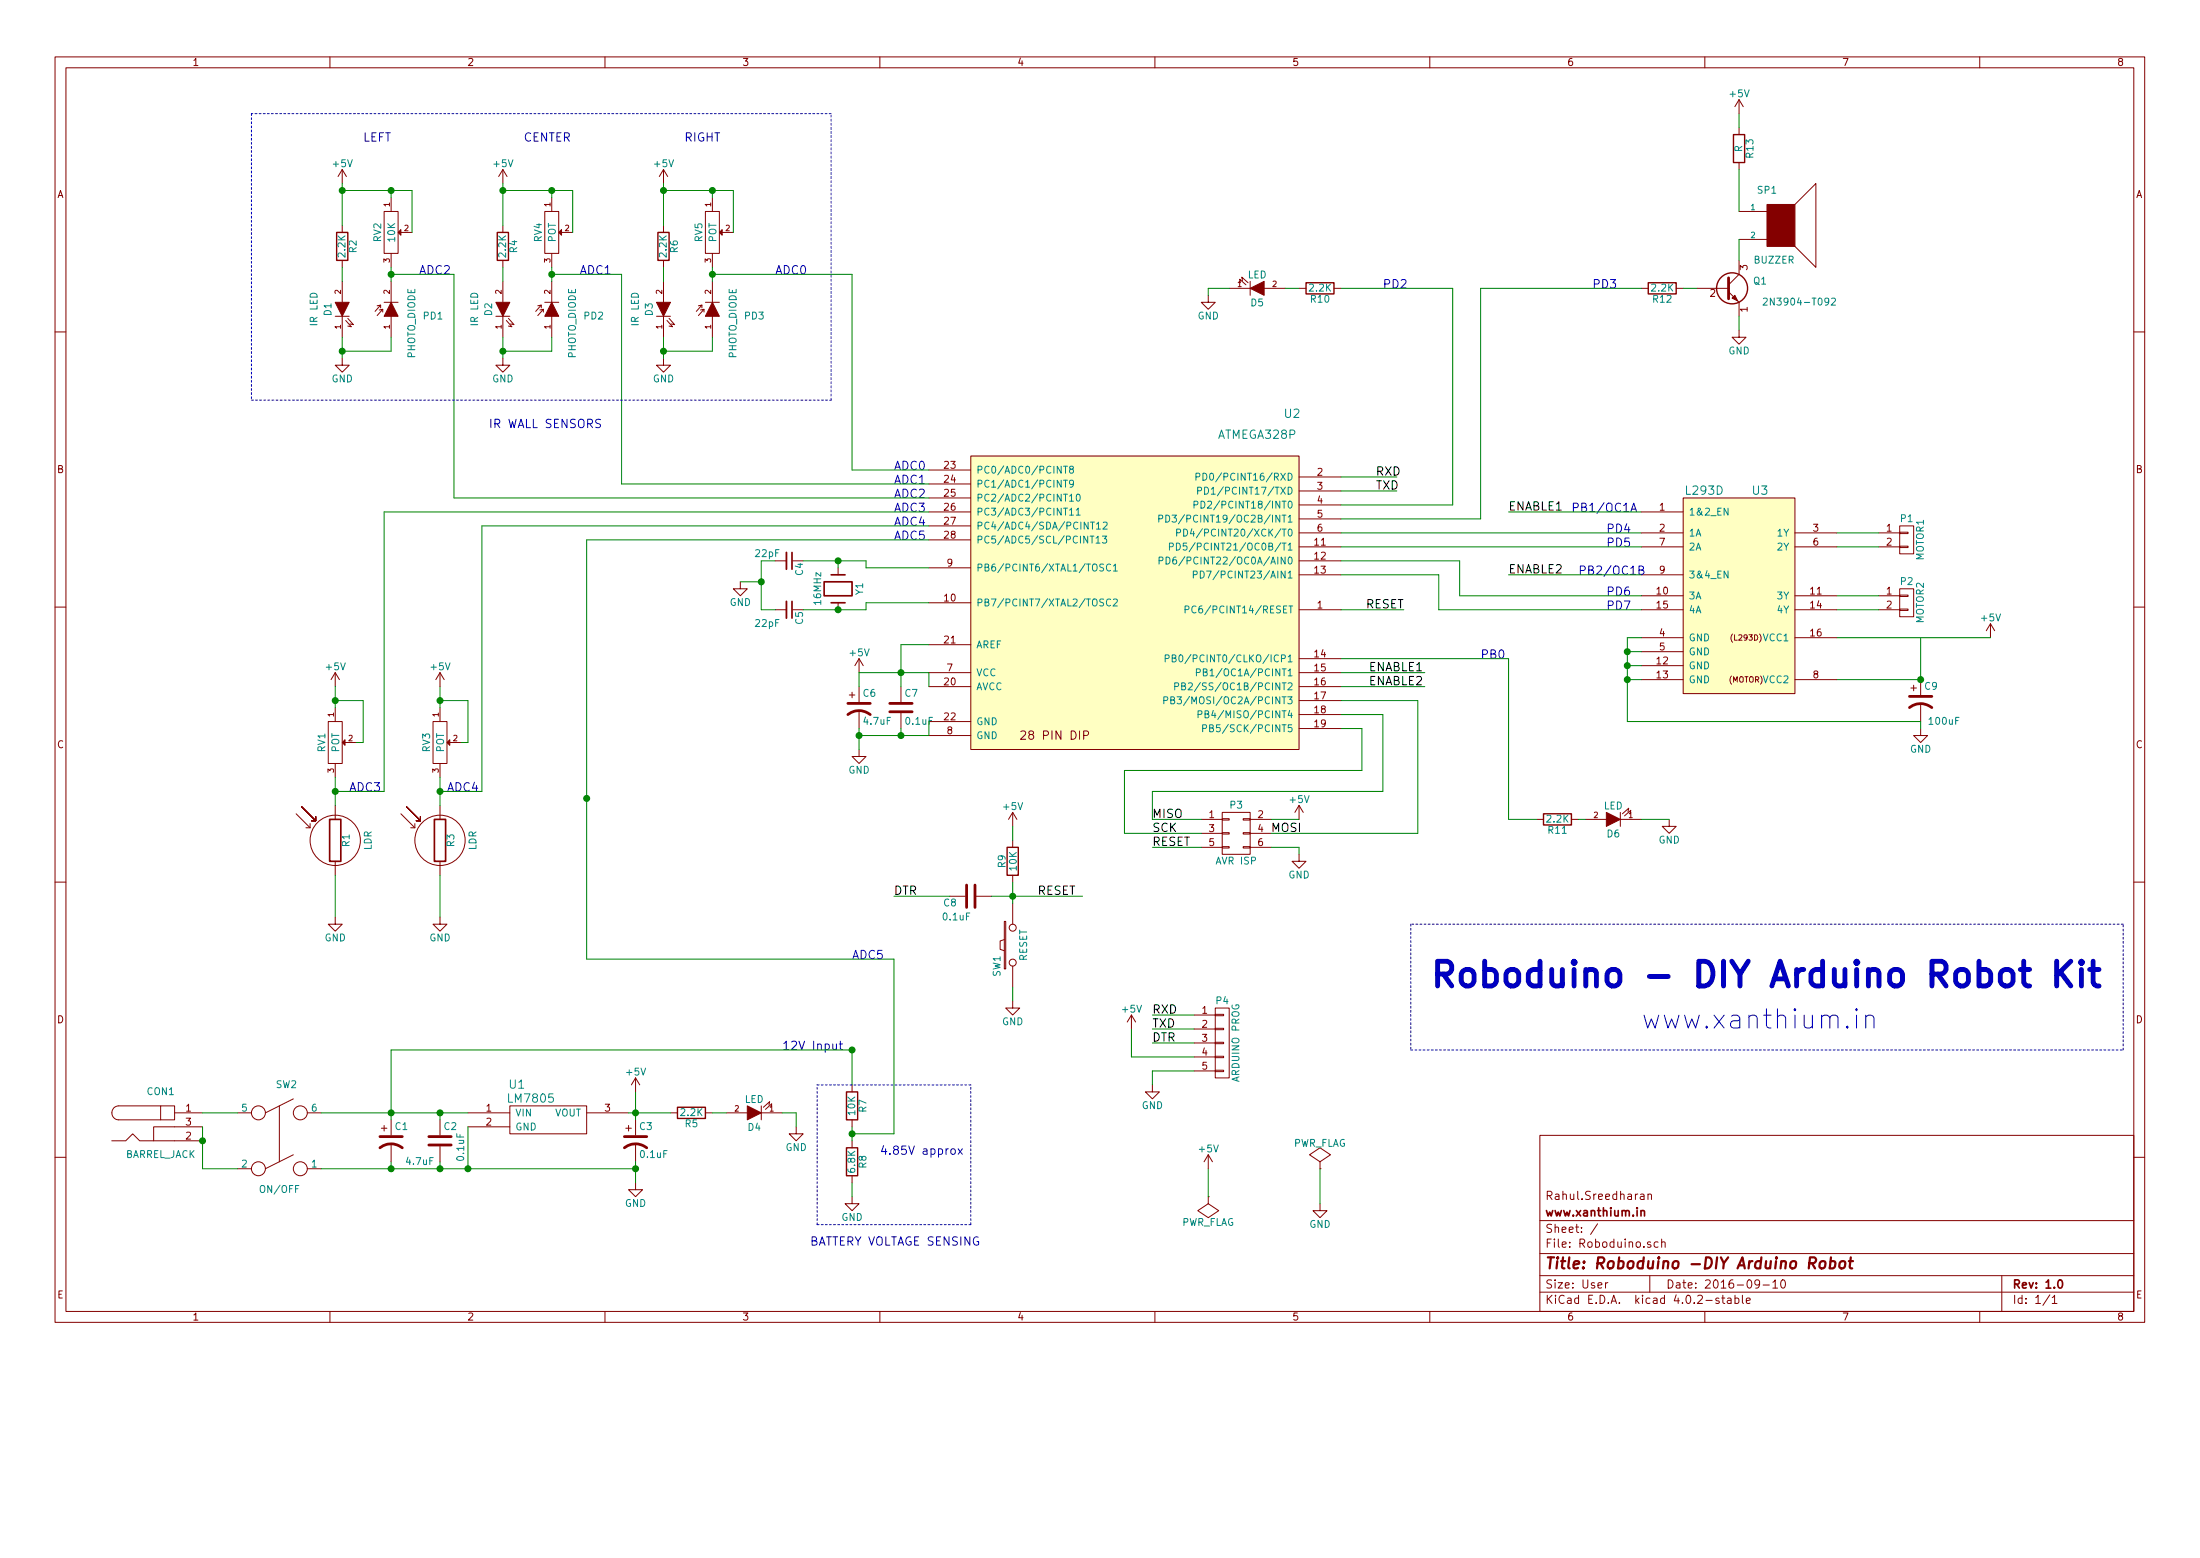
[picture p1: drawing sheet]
<svg xmlns="http://www.w3.org/2000/svg" width="297mm" height="210mm" viewBox="0 0 297 210" stroke-linecap="round" stroke-linejoin="round" font-family="sans-serif">
<g fill="none" stroke="#840000" stroke-width=".14">
<path d="M7.4 7.7h282.2v170.8h-282.2zM8.9 9.2h279.2v167.8h-279.2zM44.5 7.7v1.5M81.7 7.7v1.5M118.8 7.7v1.5M155.9 7.7v1.5M193 7.7v1.5M230.2 7.7v1.5M234.8 13.5v1.8M234.8 17.2v1M234.8 13.5l-.6 .9M234.8 13.5l.6 .9"/>
<path d="M267.3 7.7v1.5M46.2 22.9v1.9M46.2 30.4v1M46.2 35.1v1M46.2 38v2.8M46.2 22.9l-.6 .9M46.2 22.9l.6 .9M51.9 28.5h1.8v5.7h-1.8zM52.8 26.7v1.8M52.8 34.2v1.9M52.8 38v2.8M54.1 31.4h1.5"/>
<path d="M67.9 22.9v1.9M67.9 30.4v1M67.9 35.1v1M67.9 38v2.8M67.9 22.9l-.6 .9M67.9 22.9l.6 .9M73.6 28.5h1.8v5.7h-1.8zM74.5 26.7v1.8M74.5 34.2v1.9M74.5 38v2.8M75.8 31.4h1.5M89.6 22.9v1.9"/>
<path d="M89.6 30.4v1M89.6 35.1v1M89.6 38v2.8M89.6 22.9l-.6 .9M89.6 22.9l.5 .9M95.2 28.5h1.9v5.7h-1.9zM96.2 26.7v1.8M96.2 34.2v1.9M96.2 38v2.8M97.5 31.4h1.5M163.1 39.9v.9h1l-1 .9-.9-.9h.9M166 38.9h2.8"/>
<path d="M167.5 38.2l-.1-.5 .8 .7M167.8 37.9l-.1-.5 .8 .8M168.8 38v1.9M170.7 38.9h2.8M175.4 38.9h.9M180.1 38.9h1M221.6 38.9h.9M226.3 38.9h1M229.1 38.9h4.3M233.4 39.4l1.4 1.4v1.9M234.8 28.5h3.8M234.8 32.3h3.8"/>
<path d="M234.8 21.9v1M234.8 35.1v1.9l-1.4 1.4M242.3 27.6l2.9-2.8v11.3l-2.9-2.8M7.4 44.8h1.5M45.3 42.7h1.8M46.2 48.3v1h.9l-.9 .9-.9-.9h.9M46.2 42.7v2.8M46.7 43.2l.7 .9-.4-.1M47 43l.7 .8-.5-.1M50.9 41.3l.5-.1-.8 .8M51.2 41.8l.5-.1-.8 .9M51.4 41.2v.4"/>
<path d="M51.7 41.7v.4M51.9 40.8h1.8M52.8 42.7v2.8M67 42.7h1.8M67.9 48.3v1h.9l-.9 .9-.9-.9h.9M67.9 42.7v2.8M68.4 43.2l.7 .9-.5-.1M68.6 43l.8 .8-.5-.1M72.6 41.3l.5-.1-.8 .8M72.9 41.8l.5-.1-.8 .9M73.1 41.2v.4M73.4 41.7v.4"/>
<path d="M73.6 40.8h1.8M74.5 42.7v2.8M88.6 42.7h1.9M89.6 48.3v1h.9l-.9 .9-1-.9h1M89.6 42.7v2.8M90.1 43.2l.7 .9-.5-.1M90.3 43l.8 .8-.5-.1M94.3 41.3l.5-.1-.8 .8M94.6 41.8l.5-.1-.8 .9M94.8 41.2v.4M95.1 41.7v.4M95.2 40.8h1.9"/>
<path d="M96.2 42.7v2.8M234.8 44.6v.9h.9l-.9 1-.9-1h.9M288.1 44.8h1.5M100 78.5v1h.9l-.9 .9-1-.9h1M104.7 75.7h1.5M113.2 76.6v1M125.4 76.6h5.7M125.4 63.4h5.7M125.4 65.3h5.7M125.4 67.2h5.7M125.4 69.1h5.7M125.4 71h5.7"/>
<path d="M125.4 72.9h5.7M131.1 61.5h44.3v39.6h-44.3zM175.4 64.4h5.7M175.4 66.3h5.7M175.4 68.1h5.7M175.4 70h5.7M175.4 71.9h5.7M175.4 73.8h5.7M175.4 75.7h5.7M175.4 77.6h5.7M221.6 71.9h5.7M221.6 73.8h5.7"/>
<path d="M221.6 77.6h5.7M221.6 69.1h5.7M227.3 67.2h15v26.4h-15zM242.3 71.9h5.7M242.3 73.8h5.7M253.7 71.9h2.8M253.7 73.8h2.8M256.5 73.7h1.1v.2h-1.1zM256.5 71.8h1.1v.2h-1.1zM256.5 71h1.9v3.7h-1.9zM256.5 79.5h1.9v3.7h-1.9zM7.4 81.9h1.5"/>
<path d="M44.3 97.4h1.9v5.6h-1.9zM45.3 90.8v1.9M45.3 95.5v1.9M45.3 90.8l-.6 .9M45.3 90.8l.5 .9M58.5 97.4h1.9v5.6h-1.9zM59.4 90.8v1.9M59.4 95.5v1.9M59.4 90.8l-.6 .9M59.4 90.8l.6 .9M104.7 82.3h1.5M113.2 81.3v1"/>
<path d="M114.7 93.8h.7M115 93.4v.8M116 88.9v1.9M116 92.7v2M116 95.9v2.4M116 88.9l-.6 .9M116 88.9l.6 .9M121.6 92.7v2M121.6 96.2v2.1M125.4 90.8h5.7M125.4 99.3h5.7M125.4 81.3h5.7"/>
<path d="M125.4 92.7h5.7M125.4 87h5.7M125.4 97.4h5.7M137.8 98.8l.5-.2 .1 .2 .1 .2-.1 .1-.6 .7h.7M146.3 99.2h.6l.1-.2-.1-.2-.2-.2h-.4v1.2M175.4 82.3h5.7M175.4 90.8h5.7M175.4 92.7h5.7M175.4 88.9h5.7M175.4 94.5h5.7M175.4 96.4h5.7M175.4 98.3h5.7"/>
<path d="M221.6 82.3h5.7M221.6 86.1h5.7M221.6 87.9h5.7M221.6 91.7h5.7M221.6 80.4h5.7M221.6 89.8h5.7M242.3 82.3h5.7M242.3 86.1h5.7M242.3 91.7h5.7M242.3 80.4h5.7M253.7 82.3h2.8M253.7 80.4h2.8"/>
<path d="M256.5 82.2h1.1v.2h-1.1zM256.5 80.3h1.1v.2h-1.1zM258 92.8h.8M258.4 92.5v.7M259.3 98.3v1h1l-1 .9-.9-.9h.9M259.3 91.7v2.1M259.3 94.9v2.5M268.7 84.2l-.5 .9M268.7 84.2v1.9M268.7 84.2l.6 .9M288.1 81.9h1.5M7.4 119h1.5"/>
<path d="M40 109.8l1.9 1.9M40.7 108.9l1.9 1.9M41.3 111.7h.6M41.9 111.1v.6M42.1 110.8h.5M42.6 110.2v.6M45.3 103v1.9M45.3 108.7v1.9M45.3 116.2v1.9M46.6 100.2h1.5M54.1 109.8l1.9 1.9M54.9 108.9l1.9 1.9"/>
<path d="M55.4 111.7h.6M56 111.1v.6M56.2 110.8h.6M56.8 110.2v.6M59.4 103v1.9M59.4 108.7v1.9M59.4 116.2v1.9M60.7 100.2h1.5M116 101.1v1h.9l-.9 .9-1-.9h1M136.7 109.6v1.9M136.7 113.4v.9M136.7 118.1v1"/>
<path d="M136.7 109.6l.6 1M136.7 109.6l-.5 1M162.2 110.6h2.8M162.2 112.5h2.8M162.2 114.3h2.8M165 114.3h1v.1h-1zM165 112.4h1v.2h-1zM165 110.5h1v.2h-1zM165 109.6h3.8v5.7h-3.8zM167.9 114.3h.9v.1h-.9zM167.9 112.4h.9v.2h-.9zM167.9 110.5h.9v.2h-.9z"/>
<path d="M168.8 110.6h2.8M168.8 112.5h2.8M168.8 114.3h2.8M175.4 115.3v.9h.9l-.9 1-.9-1h.9M175.4 108.7l-.6 .9M175.4 108.7v1.9M175.4 108.7l.6 .9M207.5 110.6h.9M212.2 110.6h.9M214.1 110.6h2.8M218.8 110.6h2.8M218.8 109.6v1.9"/>
<path d="M219.8 109.5l.1-.4-.8 .7M220.1 109.8l.1-.4-.9 .7M225.4 110.6v.9h.9l-.9 1-1-1h1M288.1 119h1.5M45.3 123.8v.9h.9l-.9 1-1-1h1M59.4 123.8v.9h1l-1 1-.9-1h.9M128.2 121h2.1M131.8 121h2.1M135.6 124.3h.2v6.5h-.2zM135.6 126.8l-.6 .2v1.1l.6 .2M136.7 135.1v.9h-.9l.9 1 1-1h-1M136.7 121.9v2.8"/>
<path d="M136.7 130.4v2.8M152.8 137l-.6 .9M152.8 137v1.9M152.8 137l.5 .9M161.3 137h2.8M161.3 138.9h2.8M164.1 138.8h1.1v.2h-1.1zM164.1 136.9h1.1v.2h-1.1zM164.1 136h1.9v9.5h-1.9zM7.4 156.2h1.5M15.1 154h1.9l.9-1 1 1h8.4M21.7 149.2h-5.7a.94 .94 0 0 0-.9 1 .94 .94 0 0 0 .9 .9h5.7"/>
<path d="M21.7 149.2h1.9v1.9h-1.9zM23.6 150.2h3.7M27.3 152.1h-6.6v1.9M32.1 150.2h1.8M32.1 157.7h1.8M37.7 149.2v7.6M39.6 155.8l-3.8 1.9M39.6 148.3l-3.8 1.9M41.5 150.2h1.9M41.5 157.7h1.9M51.5 152.3h.7M51.9 151.9v.7"/>
<path d="M52.8 151.1v2.1M52.8 154.3v2.5M59.4 151.1v2.1M59.4 154.7v2.1M63.2 150.2h5.6M63.2 152.1h5.6M68.8 149.2h10.4v3.8h-10.4zM79.2 150.2h5.7M84.5 152.3h.7M84.9 151.9v.7M85.8 159.6v1h1l-1 .9-.9-.9h.9M85.8 145.5v1.9"/>
<path d="M85.8 151.1v2.1M85.8 154.3v2.5M85.8 145.5l-.6 .9M85.8 145.5l.6 .9M90.5 150.2h1M95.2 150.2h1M98.1 150.2h2.8M102.8 150.2h2.8M102.8 149.2v1.9M103.8 149.1l.1-.4-.8 .7M104.1 149.4l.1-.4-.8 .7M107.5 152.1v.9h.9l-.9 1-.9-1h.9"/>
<path d="M115 146.4v1M115 151.1v1M115 154v.9M115 158.7v.9M155.6 146.4v1h-1l1 .9 .9-.9h-.9M161.3 140.8h2.8M161.3 142.6h2.8M161.3 144.5h2.8M163.1 155.8l-.5 1M163.1 155.8v1.9M163.1 155.8l.6 1M164.1 144.4h1.1v.2h-1.1z"/>
<path d="M164.1 142.5h1.1v.2h-1.1zM164.1 140.7h1.1v.1h-1.1zM178.2 157.7h.1M178.2 156.8l-1.4-1 1.4-.9 1.4 .9-1.4 1v.9M207.9 153.2h80.2v23.8h-80.2zM288.1 156.2h1.5M44.5 177v1.5M81.7 177v1.5M115 161.5v.9h1l-1 1-.9-1h.9M118.8 177v1.5M155.9 177v1.5M163.1 161.5h.1"/>
<path d="M163.1 161.5v.9l1.5 1-1.5 .9-1.4-.9 1.4-1M178.2 162.4v1h1l-1 .9-.9-.9h.9M193 177v1.5M207.9 174.4h80.2M207.9 172.2h80.2M207.9 169.2h80.2M207.9 164.7h80.2M215.7 165.2l-.9 1.4M216.8 173.1v.7M217.1 173.1l-.3 .2M221.5 161.2h.4l.1 .7M222 161.4l-.4 .1-.1 .1 .1 .3 .4-.1"/>
<path d="M222.5 161.2l.2-.1 .2 .1 .1 .7M222.5 161.1v.8M222.8 172.2v2.2M222.9 167.6a.28 .28 0 0 0-.5 .1l.1 .2 .4 .1v.1l-.1 .2h-.4M223.9 167.6h-.4l-.2 .2 .1 .4 .1 .1h.4M224.4 167.7l.1-.1h.3v.7M224.4 167.2v1.1M230.2 177v1.5M232.1 175.2a.26 .26 0 0 0-.4 .2l.4 .3-.1 .2h-.3M232.5 175.2h.4M232.6 174.8v1l.3 .1M233.3 175.2h.4v.7"/>
<path d="M233.7 175.4l-.3 .1-.2 .1 .2 .3h.3M234.3 175.2h.3l.2 .2-.1 .5h-.4M234.3 174.8v1.1M235.3 174.8v1l.1 .1M235.8 175.5l.5-.1v-.2h-.3l-.2 .1v.6h.5M237.6 173.2l-.2 .2h-.3l-.2-.2v-.3l.1-.1 .4-.1 .1 .1a.88 .88 0 0 1-.1 1h-.4M238 173.4h.9M239.4 173l.3-.3v1.1M239.4 173.8h.6M240.5 172.8l.2-.1a.6 .6 0 0 1 .4 .5 .6 .6 0 0 1-.2 .6h-.1a.59 .59 0 0 1-.3-1zM267.3 177v1.5M270.3 172.2v4.8"/>
<path d="M276.8 174.7l-1 1.5M277.1 175.1l.3-.3v1.1M277.1 175.9h.6"/>
<circle cx="45.3" cy="113.4" r="3.4"/>
<circle cx="59.4" cy="113.4" r="3.4"/>
<circle cx="136.7" cy="125.2" r=".47"/>
<circle cx="136.7" cy="129.9" r=".47"/>
<circle cx="34.9" cy="157.7" r=".94"/>
<circle cx="34.9" cy="150.2" r=".94"/>
<circle cx="40.5" cy="157.7" r=".94"/>
<circle cx="40.5" cy="150.2" r=".94"/>
</g>
<path d="M106.9 74.6v2.2M111.3 78.5h3.7v1.9h-3.7zM112.2 77.6h1.9M106.9 81.2v2.2M112.2 81.3h1.9M44.5 110.6h1.5v5.6h-1.5zM58.7 110.6h1.5v5.6h-1.5zM221.6 163.5l.1-.1h.3v.7M278 172.8l.1-.1a.6 .6 0 0 1 .4 .5 .6 .6 0 0 1-.2 .6h-.1a.59 .59 0 0 1-.4-.4 .59 .59 0 0 1 .2-.6z" fill="none" stroke="#840000" stroke-width=".23"/>
<path d="M245.8 170.3a.38 .38 0 0 1 .4-.1 .38 .38 0 0 1 .3 .3l-.1 .4a.4 .4 0 0 1-.4 .3 .4 .4 0 0 1-.4-.3zM247.2 170.2a.49 .49 0 0 1 .6 .1l-.1 .7a.49 .49 0 0 1-.7 .1M247.2 169.7l-.2 1.5M248.5 170.3a.38 .38 0 0 1 .4-.1 .38 .38 0 0 1 .3 .3l-.1 .4a.4 .4 0 0 1-.4 .3 .4 .4 0 0 1-.4-.3zM249.6 170.2h.6M249.9 169.7l-.2 1.3 .1 .1 .3 .1" fill="none" stroke="#840000" stroke-width=".3"/>
<g fill="#ffffc2" stroke="#ffffc2" stroke-width=".14">
<path d="M131.1 61.5h44.3v39.6h-44.3z"/>
<path d="M227.3 67.2h15v26.4h-15z"/>
</g>
<g fill="none" stroke="#008484" stroke-width=".14">
<path d="M238.1 40.3l.3-.1 .2 .1v.2l-.6 .7h.6M247.3 40.3l.3-.1 .2 .1v.2l-.6 .7h.6M143.6 62.9h.5M143.6 64.8h.5M143.9 62.9v1M143.9 64.8v.9M144.4 67l.3-.3v.9M144.4 68.8l.3-.2v.9M144.4 67.6h.5M144.4 69.5h.5M144.6 63.3l-.2-.2v-.1l.2-.1 .3 .1v.2l-.4 .2-.1 .1v.3l.2 .1h.2l.1-.2v-.3l-.1-.1M144.9 65.2l-.1 .2h-.2l-.2-.2 .1-.4h.3l.1 .2a.62 .62 0 0 1-.2 .7h-.2"/>
<path d="M145.3 68.8l.3-.2v.9M145.3 69.5h.5M145.4 66.8l.1-.1a.5 .5 0 0 1 .4 .5 .5 .5 0 0 1-.4 .4l-.2-.3zM147.2 72.3h.5M147.2 70.5h.6M147.4 72.3v1M147.5 70.5v.9M148 72.6l.3-.3v1M148 73.3h.5M148 70.7l.3-.2v.9M148 71.4h.6M148.8 72.3h.6l-.3 .4 .3 .1v.4l-.1 .1-.5-.1"/>
<path d="M149 70.5h.3h.1l.1 .2-.6 .7h.6M149 76.2h-.5v.3l.4 .1 .1 .3-.2 .2-.3-.1M150 76.2a.37 .37 0 0 0-.5 0 .37 .37 0 0 0-.1 .4l.1 .3a.31 .31 0 0 0 .5 .1M150.3 76.4l.3-.3v1M150.3 77.1h.6M156.5 70h.4l.1-.4-.5-.1v1M156.5 75.7l.5-.1v-.3l-.5-.1v.9M157.4 69.5a.48 .48 0 0 1 .5 .5 .48 .48 0 0 1-.5 .5zM157.4 75.2a.48 .48 0 0 1 .6 .4 .48 .48 0 0 1-.6 .5zM157.9 73.8l.4-.1 .1-.3-.5-.1v.9M158.3 69.5h.5l-.3 .4 .3 .1v.4l-.1 .1-.4-.1M158.8 75.2h-.3a.67 .67 0 0 0 0 .9l.3-.1v-.4l-.3-.1-.2 .2"/>
<path d="M158.8 73.3a.48 .48 0 0 1 .6 .5 .48 .48 0 0 1-.6 .4zM158.9 71.9l.4-.1 .1-.3-.5-.1v.9M159.8 71.4a.48 .48 0 0 1 .6 .5 .48 .48 0 0 1-.6 .4zM160.2 73.3h-.4l-.1 .4h.2h.3v.4l-.1 .1-.4-.1M160.9 71.3l-.2 .7h.6M161.1 77.6l.5-.1v-.4h-.5v.9M161.2 68.1h.5v-.4l-.5-.1v1M161.5 64.4l.4-.1 .1-.4h-.5v.9M161.7 66.2h.5v-.4l-.5-.1v1M162.1 77.1a.48 .48 0 0 1 .5 .4 .48 .48 0 0 1-.5 .5zM162.2 67.6a.48 .48 0 0 1 .5 .5 .48 .48 0 0 1-.5 .5zM162.4 63.9a.48 .48 0 0 1 .6 .4 .48 .48 0 0 1-.6 .5z"/>
<path d="M162.6 65.7a.48 .48 0 0 1 .6 .5 .48 .48 0 0 1-.6 .5zM233.3 68.6v.9l-.5-.9v.9M233.3 77.1v.9l-.5-.9v.9M149 80.9h-.5v.3l.4 .2 .1 .2-.2 .2-.3-.1M150 80.9a.37 .37 0 0 0-.5 0 .37 .37 0 0 0-.1 .5l.1 .2a.31 .31 0 0 0 .5 .1M150.3 80.9l.4-.1 .1 .1 .1 .2-.6 .7h.6M157.1 94.5h.5v-.4l-.5-.1v1M157.3 88.9l.5-.1v-.3l-.5-.1v.9M158.1 94.5l.4-.1v-.3l-.4-.1v1h.3l.2-.1v-.2l-.2-.2M158.3 88.8l.4-.1v-.2l-.4-.1v.9h.3l.2-.1v-.2l-.2-.2M158.6 92.6h.5v-.4h-.5v.9M158.9 94h.6l-.3 .4 .3 .1v.4l-.2 .1-.4-.1"/>
<path d="M159.3 88.5l.1-.1a.5 .5 0 0 1 .3 .5 .5 .5 0 0 1-.3 .4l-.2-.3zM159.6 92.6l.4-.1v-.3h-.4v.9h.3l.1-.1 .1-.2-.2-.2M160 82.3l.5-.1v-.3l-.5-.1v.9M160.5 92.2h.3h.1l.1 .2-.6 .7h.6M161.5 81.9a.37 .37 0 0 0-.5 0 .37 .37 0 0 0-.1 .4l.1 .3a.31 .31 0 0 0 .5 0M161.5 90.8l.5-.1v-.4h-.5v.9M161.8 96.4h.4v-.4l-.4-.1v1M162.4 98.3l.4-.1 .1-.3-.5-.1v1M162.5 90.7l.4-.1v-.3h-.4v.9h.3l.2-.1v-.2l-.2-.2M162.7 96.4l.5-.1v-.3l-.5-.1v1h.4l.1-.1v-.3l-.2-.1M163.3 98.2h.5v-.3l-.5-.1v1h.4l.1-.1 .1-.3-.3-.2"/>
</g>
<g fill="none" stroke="#840000" stroke-width=".38">
<path d="M233.4 37.5v2.8M114.5 96.4a2.42 2.42 0 0 1 3 0M114.5 94.9h3M120.1 94.9h3.1M120.1 96.1h3.1M257.8 95.5a2.42 2.42 0 0 1 3 0M257.8 94h3M130.5 119.4v3.1M131.6 119.4v3.1M51.3 154.9a2.42 2.42 0 0 1 3 0M51.3 153.4h3M57.9 153.4h3"/>
<path d="M57.9 154.5h3M84.3 154.9a2.42 2.42 0 0 1 3 0M84.3 153.4h3"/>
</g>
<g fill="none" stroke="#840000" stroke-width=".19">
<path d="M234 18.2h1.6v3.7h-1.6zM45.5 31.4h1.5v3.7h-1.5zM67.1 31.4h1.5v3.7h-1.5zM88.8 31.4h1.5v3.7h-1.5zM176.3 38.2h3.8v1.5h-3.8zM222.5 38.2h3.8v1.5h-3.8zM136 114.3h1.5v3.8h-1.5zM208.4 109.8h3.8v1.5h-3.8zM91.5 149.4h3.7v1.5h-3.7zM114.3 147.4h1.5v3.7h-1.5zM114.3 154.9h1.5v3.8h-1.5z"/>
<circle cx="233.9" cy="38.9" r="2.09"/>
</g>
<g fill="#840000" stroke="#840000" stroke-width=".14">
<path d="M100.9 149.2l1.9 1-1.9 .9z"/>
<path d="M45.3 40.8h1.8l-.9 1.9z"/>
<path d="M53.7 31.4l.4-.4v.7z"/>
<path d="M52.8 40.8l.9 1.9h-1.8z"/>
<path d="M67 40.8h1.8l-.9 1.9z"/>
<path d="M75.8 31v.7l-.4-.3z"/>
<path d="M74.5 40.8l.9 1.9h-1.8z"/>
<path d="M88.6 40.8h1.9l-.9 1.9z"/>
<path d="M97.1 31.4l.4-.4v.7z"/>
<path d="M96.2 40.8l.9 1.9h-1.9z"/>
<path d="M46.2 100.2l.4-.4v.8z"/>
<path d="M60.4 100.2l.3-.4v.8z"/>
<path d="M238.6 27.6h3.7v5.7h-3.7z"/>
<path d="M216.9 109.6l1.9 1-1.9 .9z"/>
<path d="M168.8 38.9l1.9-.9v1.9z"/>
<path d="M233.9 40.2l.3-.3 .4 .7z"/>
</g>
<path d="M106.2 74.6v2.2M106.2 81.2v2.2" fill="none" stroke="#840000" stroke-width=".25"/>
<g fill="none" stroke="#0000c2" stroke-width=".14">
<path d="M81.1 56.6a.46 .46 0 0 0-.6 .1v.3l.5 .3v.3a.46 .46 0 0 1-.6 .1M220.2 69l.4-1.1 .4 1.1M220.3 68.7h.5M221.3 76.9h.5l.1-.2-.1-.2-.1-.1h-.4v1.1h.4l.2-.1 .1-.3-.3-.2M250.7 136.1l-.2 .2 .2 .1 .1-.1-.1-.2v.3M250.7 137v1.7M251.9 137.3a.63 .63 0 0 1 1.1 .1v1.3M251.9 137v1.7M112.4 140.9v.6a.28 .28 0 0 0 .5 0M112.9 140.9v.7M113.3 140.9h.4M113.5 140.5v1l.2 .1"/>
<path d="M128.4 155.1l.2-.1 .3 .1 .1 .5-.1 .1-.3 .1-.2-.1zM129.4 155l.5 .8M129.9 155l-.5 .8"/>
</g>
<path d="M272.8 130.8h1.2M273.2 129.7v2.9l.2 .3 .3 .2h.3M277.7 129.7v3.4M278.2 131.1l1.4 2M279.6 129.7l-1.9 1.9M281 129.7l-.1 .2 .1 .1 .2-.1-.2-.2v.3M281 130.8v2.3M282.1 130.8h1.3M282.6 129.7v2.9l.2 .3 .3 .2h.3" fill="none" stroke="#0000c2" stroke-width=".66"/>
<g fill="none" stroke="#008400" stroke-width=".14">
<path d="M234.8 15.3v1.9M46.2 24.8v5.6M46.2 36.1v1.9M46.2 25.7h9.4v5.7M52.8 25.7v1M52.8 36.1v1.9M52.8 37h8.5v30.2h64.1M67.9 25.7h9.4v5.7M67.9 24.8v5.6M67.9 36.1v1.9M74.5 25.7v1M74.5 36.1v1.9"/>
<path d="M74.5 37h9.4v28.3h41.5M89.6 25.7h9.4v5.7M89.6 24.8v5.6M89.6 36.1v1.9M96.2 25.7v1M96.2 36.1v1.9M96.2 37h18.8v26.4h10.4M166 38.9h-2.9v1M173.5 38.9h1.9M181.1 38.9h15v29.2h-15M221.6 38.9h-21.7v31.1h-18.8M227.3 38.9h1.8"/>
<path d="M234.8 22.9v5.6M234.8 32.3v2.8M46.2 45.5v2.8M52.8 45.5v1.9h-6.6M67.9 45.5v2.8M74.5 45.5v1.9h-6.6M89.6 45.5v2.8M96.2 45.5v1.9h-6.6M234.8 42.7v1.9M100 78.5h2.8M102.8 75.7v6.6h1.9M108.4 75.7h8.5v.9h8.5"/>
<path d="M113.2 75.7v.9M125.4 69.1h-73.5v37.7h-6.6M125.4 71h-60.3v35.8h-5.7M125.4 72.9h-46.2v56.5h41.5v23.6h-5.7M181.1 75.7h16v4.7h24.5M181.1 77.6h13.2v4.7h27.3M181.1 64.4h7.5M181.1 66.3h7.5M181.1 71.9h40.5M181.1 73.8h40.5M203.7 69.1h17.9M203.7 77.6h17.9"/>
<path d="M248 71.9h5.7M248 73.8h5.7M45.3 92.7v2.8M45.3 94.5h3.7v5.7h-.9M59.4 94.5h3.8v5.7h-1M59.4 92.7v2.8M116 92.7v-1.9h9.4v1.9M116 98.3v2.8M121.6 98.3v1M125.4 81.3h-8.5v1h-8.5M125.4 97.4v1.9h-9.4M125.4 87h-3.8v5.7"/>
<path d="M181.1 82.3h8.4M181.1 90.8h11.3M181.1 94.5h10.3v18h-19.8M181.1 96.4h5.6v10.4h-31.1v3.8h6.6M181.1 88.9h22.6v21.7h3.8M181.1 98.3h2.8v5.7h-32.1v8.5h10.4M181.1 92.7h11.3M219.7 91.7h1.9M219.7 89.8h1.9M219.7 87.9h1.9M221.6 86.1h-1.9v11.3h39.6v.9M248 86.1h20.7"/>
<path d="M248 82.3h5.7M248 80.4h5.7M259.3 86.1v5.6h-11.3M45.3 104.9v3.8M45.3 118.1v5.7M59.4 104.9v3.8M59.4 118.1v5.7M136.7 111.5v1.9M136.7 119.1v2.8M155.6 114.3h6.6M171.6 110.6h3.8M171.6 114.3h3.8v1"/>
<path d="M213.1 110.6h1M221.6 110.6h3.8M120.7 121h7.5M133.9 121h12.3M136.7 133.2v1.9M152.8 138.9v3.7h8.5M155.6 138.9h5.7M155.6 137h5.7M27.3 150.2h4.8M27.3 152.1v5.6h4.8M43.4 150.2h19.8M43.4 157.7h42.4"/>
<path d="M52.8 156.8v.9M59.4 150.2v.9M59.4 156.8v.9M63.2 152.1v5.6M84.9 150.2h5.6M85.8 147.4v3.7M85.8 156.8v2.8M96.2 150.2h1.9M105.6 150.2h1.9v1.9M115 146.4v-4.7h-62.2v9.4M115 152.1v1.9M115 159.6v1.9"/>
<path d="M155.6 140.8h5.7M161.3 144.5h-5.7v1.9M163.1 157.7v3.8M178.2 157.7v4.7"/>
</g>
<g fill="#008400" stroke="#008400" stroke-width=".19">
<circle cx="52.8" cy="150.2" r=".38"/>
<circle cx="52.8" cy="157.7" r=".38"/>
<circle cx="63.2" cy="157.7" r=".38"/>
<circle cx="85.8" cy="150.2" r=".38"/>
<circle cx="219.7" cy="89.8" r=".38"/>
<circle cx="219.7" cy="87.9" r=".38"/>
<circle cx="59.4" cy="150.2" r=".38"/>
<circle cx="59.4" cy="157.7" r=".38"/>
<circle cx="136.7" cy="121" r=".38"/>
<circle cx="113.2" cy="75.7" r=".38"/>
<circle cx="113.2" cy="82.3" r=".38"/>
<circle cx="102.8" cy="78.5" r=".38"/>
<circle cx="121.6" cy="90.8" r=".38"/>
<circle cx="121.6" cy="99.3" r=".38"/>
<circle cx="116" cy="99.3" r=".38"/>
<circle cx="46.2" cy="25.7" r=".38"/>
<circle cx="46.2" cy="47.4" r=".38"/>
<circle cx="52.8" cy="25.7" r=".38"/>
<circle cx="67.9" cy="25.7" r=".38"/>
<circle cx="67.9" cy="47.4" r=".38"/>
<circle cx="74.5" cy="25.7" r=".38"/>
<circle cx="89.6" cy="25.7" r=".38"/>
<circle cx="89.6" cy="47.4" r=".38"/>
<circle cx="96.2" cy="25.7" r=".38"/>
<circle cx="96.2" cy="37" r=".38"/>
<circle cx="74.5" cy="37" r=".38"/>
<circle cx="52.8" cy="37" r=".38"/>
<circle cx="45.3" cy="94.5" r=".38"/>
<circle cx="59.4" cy="94.5" r=".38"/>
<circle cx="45.3" cy="106.8" r=".38"/>
<circle cx="59.4" cy="106.8" r=".38"/>
<circle cx="219.7" cy="91.7" r=".38"/>
<circle cx="79.2" cy="107.7" r=".38"/>
<circle cx="115" cy="153" r=".38"/>
<circle cx="27.3" cy="154" r=".38"/>
<circle cx="259.3" cy="91.7" r=".38"/>
<circle cx="115" cy="141.7" r=".38"/>
<circle cx="85.8" cy="157.7" r=".38"/>
</g>
<path d="M33.9 15.3v38.7M112.2 15.3h-78.3M33.9 54h78.3M112.2 54v-38.7M190.5 124.7v17M286.7 124.7h-96.2M110.3 146.4h20.8M190.5 141.7h96.2M286.7 141.7v-17M110.3 165.3h20.8M110.3 165.3v-18.9M131.1 165.3v-18.9" fill="none" stroke="#0000c2" stroke-width=".14" stroke-dasharray=".3 .3"/>
<text font-size="4.6" fill="#0000c2" x="193.3" y="133.2">Roboduino - DIY Arduino Robot Kit</text>
<text font-size="3.6" fill="#0000c2" x="221.6" y="138.9">www.xanthium.in</text>
<text font-size="2.1" fill="#840000" x="208.6" y="171.2">Title: Roboduino -DIY Arduino Robot</text>
<g font-size="1.6" fill="#0000c2">
<text x="49" y="19.1">LEFT</text>
<text x="70.7" y="19.1">CENTER</text>
<text x="92.4" y="19.1">RIGHT</text>
<text x="56.6" y="37">ADC2</text>
<text x="78.3" y="37">ADC1</text>
<text x="104.7" y="37">ADC0</text>
<text x="186.7" y="38.9">PD2</text>
<text x="215" y="38.9">PD3</text>
<text x="66" y="57.8">IR WALL SENSORS</text>
<text x="120.7" y="63.4">ADC0</text>
<text x="120.7" y="65.3">ADC1</text>
<text x="120.7" y="67.2">ADC2</text>
<text x="120.7" y="69.1">ADC3</text>
<text x="120.7" y="71">ADC4</text>
<text x="212.2" y="69.1">PB1/OC1A</text>
<text x="216.9" y="71.9">PD4</text>
<text x="120.7" y="72.9">ADC5</text>
<text x="213.1" y="77.6">PB2/OC1B</text>
<text x="216.9" y="73.8">PD5</text>
<text x="216.9" y="80.4">PD6</text>
<text x="216.9" y="82.3">PD7</text>
<text x="199.9" y="88.9">PB0</text>
<text x="47.1" y="106.8">ADC3</text>
<text x="60.4" y="106.8">ADC4</text>
<text x="115" y="129.4">ADC5</text>
<text x="105.6" y="141.7">12V Input</text>
<text x="118.8" y="155.8">4.85V approx</text>
<text x="109.4" y="168.1">BATTERY VOLTAGE SENSING</text>
</g>
<g font-size="1.6" fill="#008484">
<text x="164.5" y="59.2">ATMEGA328P</text>
<text x="173.5" y="56.4">U2</text>
<text x="227.7" y="66.8">L293D</text>
<text x="236.6" y="66.8">U3</text>
<text x="68.8" y="146.9">U1</text>
<text x="68.8" y="148.8">LM7805</text>
</g>
<g font-size="1.6">
<text x="185.8" y="64.2">RXD</text>
<text x="185.8" y="66.1">TXD</text>
<text x="203.7" y="68.9">ENABLE1</text>
<text x="203.7" y="77.4">ENABLE2</text>
<text x="184.3" y="82.1">RESET</text>
<text x="184.8" y="90.6">ENABLE1</text>
<text x="184.8" y="92.5">ENABLE2</text>
<text x="155.6" y="110.4">MISO</text>
<text x="155.6" y="112.3">SCK</text>
<text x="171.6" y="112.3">MOSI</text>
<text x="155.6" y="114.2">RESET</text>
<text x="120.7" y="120.8">DTR</text>
<text x="140" y="120.8">RESET</text>
<text x="155.6" y="136.8">RXD</text>
<text x="155.6" y="138.7">TXD</text>
<text x="155.6" y="140.6">DTR</text>
</g>
<text font-size="1.6" fill="#840000" x="138.4" y="99.8">28 PIN DIP</text>
<g font-size="1.5" fill="#840000">
<text x="208.6" y="161.9">Rahul.Sreedharan</text>
<text x="208.6" y="166.4">Sheet: /</text>
<text x="208.6" y="164.2">www.xanthium.in</text>
<text x="208.6" y="173.9">Size: User</text>
<text x="208.6" y="168.4">File: Roboduino.sch</text>
<text x="225" y="173.9">Date: 2016-09-10</text>
<text x="271.7" y="173.9">Rev: 1.0</text>
<text x="208.6" y="176">KiCad E.D.A. kicad 4.0.2-stable</text>
<text x="271.7" y="176">Id: 1/1</text>
</g>
<g font-size="1.3" fill="#840000">
<text x="26" y="8.9">1</text>
<text x="63.1" y="8.9">2</text>
<text x="100.2" y="8.9">3</text>
<text x="137.4" y="8.9">4</text>
<text x="174.5" y="8.9">5</text>
<text x="211.6" y="8.9">6</text>
<text x="248.7" y="8.9">7</text>
<text x="285.9" y="8.9">8</text>
<text x="7.7" y="26.7">A</text>
<text x="288.4" y="26.7">A</text>
<text x="230.9" y="40">2</text>
<text x="235.9" y="36.4" transform="rotate(-90 235.9 36.4)">3</text>
<text x="235.9" y="42.1" transform="rotate(-90 235.9 42.1)">1</text>
<text x="7.7" y="63.8">B</text>
<text x="127.5" y="63.2">23</text>
<text x="127.5" y="65.1">24</text>
<text x="177.9" y="64.2">2</text>
<text x="288.4" y="63.8">B</text>
<text x="127.5" y="67">25</text>
<text x="127.5" y="68.9">26</text>
<text x="127.5" y="70.8">27</text>
<text x="177.9" y="66.1">3</text>
<text x="177.9" y="68">4</text>
<text x="177.9" y="69.8">5</text>
<text x="177.9" y="71.7">6</text>
<text x="224.1" y="68.9">1</text>
<text x="224.1" y="71.7">2</text>
<text x="244.8" y="71.7">3</text>
<text x="254.7" y="71.7">1</text>
<text x="127.5" y="72.7">28</text>
<text x="127.9" y="76.4">9</text>
<text x="177.5" y="73.6">11</text>
<text x="177.5" y="75.5">12</text>
<text x="177.5" y="77.4">13</text>
<text x="224.1" y="73.6">7</text>
<text x="224.1" y="77.4">9</text>
<text x="244.8" y="73.6">6</text>
<text x="254.7" y="73.6">2</text>
<text x="127.5" y="81.2">10</text>
<text x="177.9" y="82.1">1</text>
<text x="223.7" y="80.2">10</text>
<text x="223.7" y="82.1">15</text>
<text x="244.5" y="80.2">11</text>
<text x="244.5" y="82.1">14</text>
<text x="254.7" y="80.2">1</text>
<text x="254.7" y="82.1">2</text>
<text x="127.5" y="86.8">21</text>
<text x="177.5" y="88.7">14</text>
<text x="223.7" y="89.6">12</text>
<text x="224.1" y="85.9">4</text>
<text x="224.1" y="87.8">5</text>
<text x="244.5" y="85.9">16</text>
<text x="127.5" y="92.5">20</text>
<text x="127.9" y="90.6">7</text>
<text x="177.5" y="90.6">15</text>
<text x="177.5" y="92.5">16</text>
<text x="177.5" y="94.4">17</text>
<text x="223.7" y="91.5">13</text>
<text x="244.8" y="91.5">8</text>
<text x="7.7" y="101">C</text>
<text x="127.5" y="97.2">22</text>
<text x="127.9" y="99.1">8</text>
<text x="177.5" y="96.2">18</text>
<text x="177.5" y="98.1">19</text>
<text x="288.4" y="101">C</text>
<text x="163.2" y="110.4">1</text>
<text x="163.2" y="112.3">3</text>
<text x="169.9" y="110.4">2</text>
<text x="169.9" y="112.3">4</text>
<text x="163.2" y="114.2">5</text>
<text x="169.9" y="114.2">6</text>
<text x="162.3" y="136.8">1</text>
<text x="7.7" y="138.1">D</text>
<text x="162.3" y="138.7">2</text>
<text x="162.3" y="140.6">3</text>
<text x="162.3" y="142.5">4</text>
<text x="288.4" y="138.1">D</text>
<text x="25.1" y="150">1</text>
<text x="65.7" y="150">1</text>
<text x="81.7" y="150">3</text>
<text x="162.3" y="144.3">5</text>
<text x="25.1" y="153.8">2</text>
<text x="25.1" y="151.9">3</text>
<text x="65.7" y="151.9">2</text>
<text x="7.7" y="175.2">E</text>
<text x="26" y="178.2">1</text>
<text x="63.1" y="178.2">2</text>
<text x="100.2" y="178.2">3</text>
<text x="137.4" y="178.2">4</text>
<text x="174.5" y="178.2">5</text>
<text x="211.6" y="178.2">6</text>
<text x="248.7" y="178.2">7</text>
<text x="285.9" y="178.2">8</text>
<text x="288.4" y="175.2">E</text>
</g>
<g font-size="1.3" fill="#008484">
<text x="233.6" y="13.1">+5V</text>
<text x="45" y="22.5">+5V</text>
<text x="66.7" y="22.5">+5V</text>
<text x="88.4" y="22.5">+5V</text>
<text x="235.2" y="20.5" transform="rotate(-90 235.2 20.5)">R</text>
<text x="236.7" y="21.3" transform="rotate(-90 236.7 21.3)">R13</text>
<text x="237.3" y="26.1">SP1</text>
<text x="46.6" y="34.6" transform="rotate(-90 46.6 34.6)">2.2K</text>
<text x="48.1" y="34.1" transform="rotate(-90 48.1 34.1)">R2</text>
<text x="51.4" y="32.6" transform="rotate(-90 51.4 32.6)">RV2</text>
<text x="53.3" y="32.6" transform="rotate(-90 53.3 32.6)">10K</text>
<text x="68.3" y="34.6" transform="rotate(-90 68.3 34.6)">2.2K</text>
<text x="69.8" y="34.1" transform="rotate(-90 69.8 34.1)">R4</text>
<text x="73.1" y="32.6" transform="rotate(-90 73.1 32.6)">RV4</text>
<text x="75" y="32.7" transform="rotate(-90 75 32.7)">POT</text>
<text x="90" y="34.6" transform="rotate(-90 90 34.6)">2.2K</text>
<text x="91.5" y="34.1" transform="rotate(-90 91.5 34.1)">R6</text>
<text x="94.8" y="32.6" transform="rotate(-90 94.8 32.6)">RV5</text>
<text x="96.7" y="32.7" transform="rotate(-90 96.7 32.7)">POT</text>
<text x="236.9" y="35.6">BUZZER</text>
<text x="168.4" y="37.6">LED</text>
<text x="168.9" y="41.3">D5</text>
<text x="176.8" y="39.3">2.2K</text>
<text x="177" y="40.8">R10</text>
<text x="223.1" y="39.3">2.2K</text>
<text x="223.2" y="40.8">R12</text>
<text x="236.8" y="38.4">Q1</text>
<text x="238.9" y="41.2">2N3904-T092</text>
<text x="42.8" y="43.9" transform="rotate(-90 42.8 43.9)">IR LED</text>
<text x="44.7" y="42.6" transform="rotate(-90 44.7 42.6)">D1</text>
<text x="57.2" y="43.1">PD1</text>
<text x="64.5" y="43.9" transform="rotate(-90 64.5 43.9)">IR LED</text>
<text x="66.4" y="42.6" transform="rotate(-90 66.4 42.6)">D2</text>
<text x="78.9" y="43.1">PD2</text>
<text x="86.2" y="43.9" transform="rotate(-90 86.2 43.9)">IR LED</text>
<text x="88.1" y="42.6" transform="rotate(-90 88.1 42.6)">D3</text>
<text x="100.6" y="43.1">PD3</text>
<text x="161.7" y="43.1">GND</text>
<text x="233.4" y="47.8">GND</text>
<text x="44.8" y="51.6">GND</text>
<text x="56.1" y="48.4" transform="rotate(-90 56.1 48.4)">PHOTO_DIODE</text>
<text x="66.4" y="51.6">GND</text>
<text x="77.7" y="48.4" transform="rotate(-90 77.7 48.4)">PHOTO_DIODE</text>
<text x="88.1" y="51.6">GND</text>
<text x="99.4" y="48.4" transform="rotate(-90 99.4 48.4)">PHOTO_DIODE</text>
<text x="131.8" y="63.9">PC0/ADC0/PCINT8</text>
<text x="131.8" y="65.8">PC1/ADC1/PCINT9</text>
<text x="163.2" y="64.8">PD0/PCINT16/RXD</text>
<text x="131.8" y="67.7">PC2/ADC2/PCINT10</text>
<text x="131.8" y="69.6">PC3/ADC3/PCINT11</text>
<text x="131.8" y="71.4">PC4/ADC4/SDA/PCINT12</text>
<text x="159.1" y="70.5">PD3/PCINT19/OC2B/INT1</text>
<text x="163.1" y="68.6">PD2/PCINT18/INT0</text>
<text x="163.3" y="66.7">PD1/PCINT17/TXD</text>
<text x="228" y="69.6">1&amp;2_EN</text>
<text x="256.6" y="70.4">P1</text>
<text x="108.4" y="77.6" transform="rotate(-90 108.4 77.6)">C4</text>
<text x="131.8" y="77.1">PB6/PCINT6/XTAL1/TOSC1</text>
<text x="131.8" y="73.3">PC5/ADC5/SCL/PCINT13</text>
<text x="158.9" y="76.2">PD6/PCINT22/OC0A/AIN0</text>
<text x="160.4" y="74.3">PD5/PCINT21/OC0B/T1</text>
<text x="161.3" y="72.4">PD4/PCINT20/XCK/T0</text>
<text x="228" y="72.4">1A</text>
<text x="228" y="74.3">2A</text>
<text x="240" y="72.4">1Y</text>
<text x="240" y="74.3">2Y</text>
<text x="259.7" y="75.6" transform="rotate(-90 259.7 75.6)">MOTOR1</text>
<text x="98.5" y="81.8">GND</text>
<text x="110.9" y="81.5" transform="rotate(-90 110.9 81.5)">16MHz</text>
<text x="116.5" y="80.3" transform="rotate(-90 116.5 80.3)">Y1</text>
<text x="131.8" y="81.8">PB7/PCINT7/XTAL2/TOSC2</text>
<text x="161.6" y="82.8">PC6/PCINT14/RESET</text>
<text x="163" y="78">PD7/PCINT23/AIN1</text>
<text x="228" y="78">3&amp;4_EN</text>
<text x="228" y="80.9">3A</text>
<text x="228" y="82.8">4A</text>
<text x="240" y="80.9">3Y</text>
<text x="240" y="82.8">4Y</text>
<text x="256.6" y="78.9">P2</text>
<text x="267.6" y="83.8">+5V</text>
<text x="102" y="84.6">22pF</text>
<text x="108.4" y="84.2" transform="rotate(-90 108.4 84.2)">C5</text>
<text x="114.8" y="88.5">+5V</text>
<text x="131.8" y="87.5">AREF</text>
<text x="159.7" y="89.4">PB0/PCINT0/CLKO/ICP1</text>
<text x="228" y="86.5">GND</text>
<text x="228" y="88.4">GND</text>
<text x="238.1" y="86.5">VCC1</text>
<text x="259.7" y="84.1" transform="rotate(-90 259.7 84.1)">MOTOR2</text>
<text x="44.1" y="90.4">+5V</text>
<text x="58.2" y="90.4">+5V</text>
<text x="116.6" y="94">C6</text>
<text x="122.2" y="94">C7</text>
<text x="131.8" y="91.2">VCC</text>
<text x="131.8" y="93.1">AVCC</text>
<text x="159.3" y="95">PB3/MOSI/OC2A/PCINT3</text>
<text x="160.9" y="93.1">PB2/SS/OC1B/PCINT2</text>
<text x="163" y="91.2">PB1/OC1A/PCINT1</text>
<text x="228" y="90.3">GND</text>
<text x="228" y="92.2">GND</text>
<text x="238.1" y="92.2">VCC2</text>
<text x="259.9" y="93.1">C9</text>
<text x="43.9" y="101.5" transform="rotate(-90 43.9 101.5)">RV1</text>
<text x="45.8" y="101.5" transform="rotate(-90 45.8 101.5)">POT</text>
<text x="58.1" y="101.5" transform="rotate(-90 58.1 101.5)">RV3</text>
<text x="59.9" y="101.5" transform="rotate(-90 59.9 101.5)">POT</text>
<text x="116.7" y="97.8">4.7uF</text>
<text x="122.4" y="97.8">0.1uF</text>
<text x="131.8" y="99.7">GND</text>
<text x="131.8" y="97.8">GND</text>
<text x="163.3" y="96.9">PB4/MISO/PCINT4</text>
<text x="163.9" y="98.8">PB5/SCK/PCINT5</text>
<text x="257.9" y="101.6">GND</text>
<text x="260.6" y="97.8">100uF</text>
<text x="114.5" y="104.4">GND</text>
<text x="135.5" y="109.3">+5V</text>
<text x="166.1" y="109.1">P3</text>
<text x="174.2" y="108.4">+5V</text>
<text x="208.9" y="111">2.2K</text>
<text x="209.1" y="112.5">R11</text>
<text x="216.5" y="109.2">LED</text>
<text x="217" y="113">D6</text>
<text x="223.9" y="113.8">GND</text>
<text x="47.2" y="114.2" transform="rotate(-90 47.2 114.2)">R1</text>
<text x="50.2" y="114.7" transform="rotate(-90 50.2 114.7)">LDR</text>
<text x="61.3" y="114.2" transform="rotate(-90 61.3 114.2)">R3</text>
<text x="64.3" y="114.7" transform="rotate(-90 64.3 114.7)">LDR</text>
<text x="135.8" y="117.1" transform="rotate(-90 135.8 117.1)">R9</text>
<text x="137.3" y="117.4" transform="rotate(-90 137.3 117.4)">10K</text>
<text x="164.3" y="116.7">AVR ISP</text>
<text x="173.9" y="118.5">GND</text>
<text x="127.4" y="124.2">0.1uF</text>
<text x="127.4" y="122.3">C8</text>
<text x="43.8" y="127">GND</text>
<text x="58" y="127">GND</text>
<text x="135.1" y="131.8" transform="rotate(-90 135.1 131.8)">SW1</text>
<text x="138.7" y="129.7" transform="rotate(-90 138.7 129.7)">RESET</text>
<text x="151.6" y="136.6">+5V</text>
<text x="164.2" y="135.5">P4</text>
<text x="135.3" y="138.3">GND</text>
<text x="19.9" y="147.8">CON1</text>
<text x="32.6" y="150">5</text>
<text x="37.2" y="146.8">SW2</text>
<text x="42.1" y="150">6</text>
<text x="84.6" y="145.1">+5V</text>
<text x="100.5" y="148.8">LED</text>
<text x="154.1" y="149.7">GND</text>
<text x="167.3" y="145.9" transform="rotate(-90 167.3 145.9)">ARDUINO PROG</text>
<text x="53.4" y="152.5">C1</text>
<text x="60" y="152.5">C2</text>
<text x="69.6" y="150.7">VIN</text>
<text x="69.6" y="152.5">GND</text>
<text x="74.8" y="150.7">VOUT</text>
<text x="86.4" y="152.5">C3</text>
<text x="92" y="150.6">2.2K</text>
<text x="92.5" y="152.1">R5</text>
<text x="101" y="152.6">D4</text>
<text x="106" y="155.3">GND</text>
<text x="115.5" y="150.4" transform="rotate(-90 115.5 150.4)">10K</text>
<text x="117" y="150.1" transform="rotate(-90 117 150.1)">R7</text>
<text x="161.9" y="155.5">+5V</text>
<text x="174.5" y="154.7">PWR_FLAG</text>
<text x="16.8" y="156.3">BARREL_JACK</text>
<text x="32.6" y="157.5">2</text>
<text x="35.2" y="161">ON/OFF</text>
<text x="42.1" y="157.5">1</text>
<text x="54.9" y="157.2">4.7uF</text>
<text x="62.7" y="156.5" transform="rotate(-90 62.7 156.5)">0.1uF</text>
<text x="86.5" y="156.3">0.1uF</text>
<text x="115.5" y="158.2" transform="rotate(-90 115.5 158.2)">6.8K</text>
<text x="117" y="157.6" transform="rotate(-90 117 157.6)">R8</text>
<text x="84.4" y="162.9">GND</text>
<text x="113.6" y="164.7">GND</text>
<text x="159.4" y="165.4">PWR_FLAG</text>
<text x="176.8" y="165.7">GND</text>
</g>
<text font-size="1.3" fill="#008400" x="102" y="75.2">22pF</text>
<g font-size="1.1" fill="#840000">
<text x="52.6" y="27.9" transform="rotate(-90 52.6 27.9)">1</text>
<text x="74.3" y="27.9" transform="rotate(-90 74.3 27.9)">1</text>
<text x="96" y="27.9" transform="rotate(-90 96 27.9)">1</text>
<text x="52.6" y="35.4" transform="rotate(-90 52.6 35.4)">3</text>
<text x="54.6" y="31.2">2</text>
<text x="74.3" y="35.4" transform="rotate(-90 74.3 35.4)">3</text>
<text x="76.3" y="31.2">2</text>
<text x="96" y="35.4" transform="rotate(-90 96 35.4)">3</text>
<text x="98" y="31.2">2</text>
<text x="46" y="39.7" transform="rotate(-90 46 39.7)">2</text>
<text x="52.6" y="39.7" transform="rotate(-90 52.6 39.7)">2</text>
<text x="67.7" y="39.7" transform="rotate(-90 67.7 39.7)">2</text>
<text x="74.3" y="39.7" transform="rotate(-90 74.3 39.7)">2</text>
<text x="89.4" y="39.7" transform="rotate(-90 89.4 39.7)">2</text>
<text x="96" y="39.7" transform="rotate(-90 96 39.7)">2</text>
<text x="167.1" y="38.7">1</text>
<text x="171.8" y="38.7">2</text>
<text x="46" y="44.4" transform="rotate(-90 46 44.4)">1</text>
<text x="52.6" y="44.4" transform="rotate(-90 52.6 44.4)">1</text>
<text x="67.7" y="44.4" transform="rotate(-90 67.7 44.4)">1</text>
<text x="74.3" y="44.4" transform="rotate(-90 74.3 44.4)">1</text>
<text x="89.4" y="44.4" transform="rotate(-90 89.4 44.4)">1</text>
<text x="96" y="44.4" transform="rotate(-90 96 44.4)">1</text>
<text x="45.1" y="96.7" transform="rotate(-90 45.1 96.7)">1</text>
<text x="47.1" y="100">2</text>
<text x="59.2" y="96.7" transform="rotate(-90 59.2 96.7)">1</text>
<text x="61.2" y="100">2</text>
<text x="45.1" y="104.3" transform="rotate(-90 45.1 104.3)">3</text>
<text x="59.2" y="104.3" transform="rotate(-90 59.2 104.3)">3</text>
<text x="215.2" y="110.4">2</text>
<text x="219.9" y="110.4">1</text>
<text x="99.2" y="150">2</text>
<text x="103.9" y="150">1</text>
</g>
<g font-size="1.1" fill="#008484">
<text x="236.4" y="28.3">1</text>
<text x="236.4" y="32.1">2</text>
</g>
<g font-size="1" fill="#840000">
<text x="233.9" y="86.4">(L293D)</text>
<text x="233.5" y="92.1">(MOTOR)</text>
</g>
</svg>
